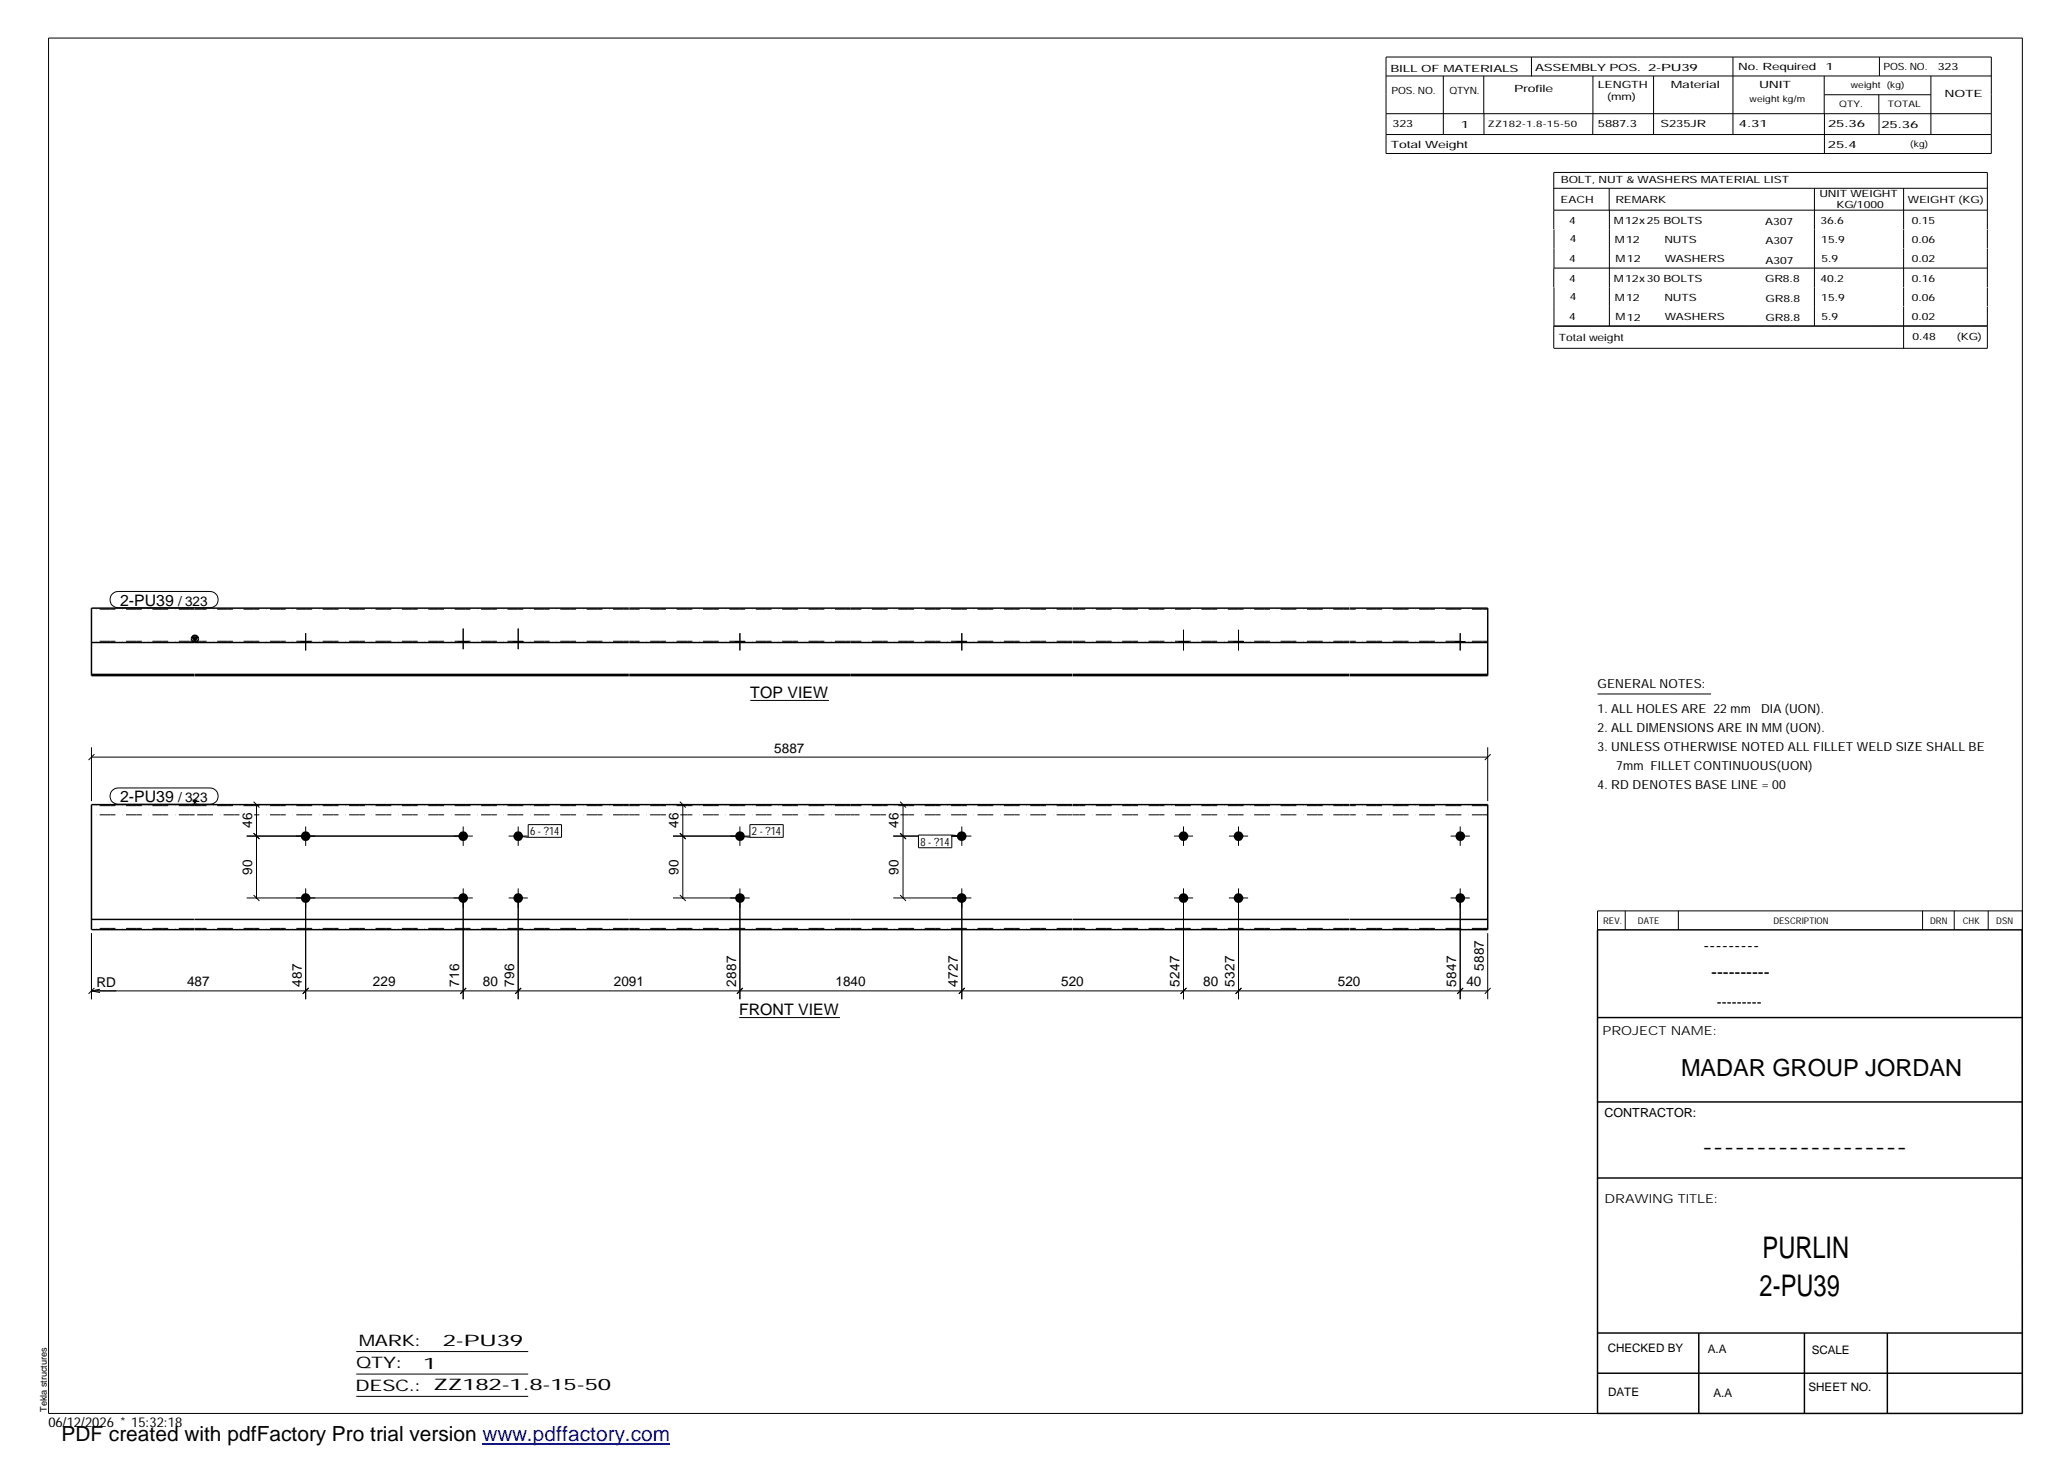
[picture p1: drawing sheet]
<svg xmlns="http://www.w3.org/2000/svg" width="420mm" height="297mm" viewBox="0 0 420 297" stroke-linecap="round" stroke-linejoin="round" font-family="sans-serif">
<g fill="#000">
<path d="M39 129.4h1.2l-.6 1zM39 162.5h1.2l-.6 1z"/>
<path d="M61.1 130.3h2v.2h-2z" fill-rule="evenodd"/>
<path d="M61.1 130.3h2v.2h-2z" fill-rule="evenodd"/>
<path d="M93.1 130.3h2v.2h-2z" fill-rule="evenodd"/>
<path d="M93.1 130.3h2v.2h-2z" fill-rule="evenodd"/>
<path d="M104.3 130.3h2v.2h-2z" fill-rule="evenodd"/>
<path d="M104.3 130.3h2v.2h-2z" fill-rule="evenodd"/>
<path d="M149.4 130.3h1.9v.2h-1.9z" fill-rule="evenodd"/>
<path d="M149.4 130.3h1.9v.2h-1.9z" fill-rule="evenodd"/>
<path d="M194.4 130.3h2v.2h-2z" fill-rule="evenodd"/>
<path d="M194.4 130.3h2v.2h-2z" fill-rule="evenodd"/>
<path d="M239.5 130.3h1.9v.2h-1.9z" fill-rule="evenodd"/>
<path d="M239.5 130.3h1.9v.2h-1.9z" fill-rule="evenodd"/>
<path d="M250.7 130.3h1.9v.2h-1.9z" fill-rule="evenodd"/>
<path d="M250.7 130.3h1.9v.2h-1.9z" fill-rule="evenodd"/>
<path d="M295.7 130.3h1.9v.2h-1.9z" fill-rule="evenodd"/>
<path d="M295.7 130.3h1.9v.2h-1.9z" fill-rule="evenodd"/>
<circle cx="62.1" cy="169.9" r=".97"/>
<circle cx="94.1" cy="169.9" r=".97"/>
<circle cx="105.3" cy="169.9" r=".97"/>
<circle cx="150.3" cy="169.9" r=".98"/>
<circle cx="195.4" cy="169.9" r=".98"/>
<circle cx="240.4" cy="169.9" r=".97"/>
<circle cx="251.6" cy="169.9" r=".97"/>
<circle cx="296.7" cy="169.9" r=".98"/>
<circle cx="62.1" cy="182.5" r=".97"/>
<circle cx="94.1" cy="182.5" r=".97"/>
<circle cx="105.3" cy="182.5" r=".97"/>
<circle cx="150.3" cy="182.5" r=".98"/>
<circle cx="195.4" cy="182.5" r=".98"/>
<circle cx="240.4" cy="182.5" r=".97"/>
<circle cx="251.6" cy="182.5" r=".97"/>
<circle cx="296.7" cy="182.5" r=".99"/>
</g>
<g fill="none" stroke="#000" stroke-width=".2">
<path d="M9.9 7.7h401v279.5h-401zM281.6 11.6h123v19.6h-123zM281.6 15.4h123M293.2 15.4v11.9M301.5 15.4v7.7M311.1 11.6v3.9M323.6 15.4v11.9M336 15.4v11.9M352.1 11.6v15.7M370.6 15.4v7.7M370.7 19.2h21.6M381.7 19.2v3.9"/>
<path d="M381.8 11.6v3.8M392.3 15.4v11.9M281.6 23.1h123M281.6 27.3h123M301.5 23.1v4.2M315.7 38.3h88.1M326.9 38.3v4.4M368.6 38.3v27.9M370.7 23.1v8.1M381.8 23.1v4.2M386.8 38.3v8.3M315.7 42.7h88.1"/>
<path d="M315.7 46.6v-11.6h88.1v11.6M315.7 54.5v3.9M315.7 54.5h88.1M315.7 46.6v7.9M315.7 58.4v7.8M327 42.7v23.5M386.8 46.6v3.9M386.8 50.6v7.7M386.8 58.4v3.9M403.8 46.6v3.9M403.8 50.6v7.7M403.8 58.4v3.9"/>
<path d="M386.8 62.3v8.5M403.8 62.3v8.5h-88.1M403.8 66.2h-88.1v4.5M22.8 120.7l.6-.4 .6-.1h18.7a1.65 1.65 0 0 1 1.6 1.6 1.65 1.65 0 0 1-1.6 1.7h-18.7a1.65 1.65 0 0 1-1.5-1 1.65 1.65 0 0 1 .3-1.8zM61.1 130.3v.2M62.1 128.6v3.6M63.1 130.3v.2M93.1 130.3v.2M94.1 127.7v4.2M95.1 130.3v.2M104.3 130.3v.2M105.3 127.7v4.2"/>
<path d="M106.3 130.3v.2M149.4 130.3v.2M150.3 128.6v3.6M151.3 130.3v.2M194.4 130.3v.2M195.4 128.6v3.6M196.4 130.3v.2M239.5 130.3v.2M240.5 128v4.2M241.4 130.3v.2M250.7 130.3v.2M251.6 128v4.2"/>
<path d="M252.6 130.3v.2M295.7 130.3v.2M296.7 128.6v3.6M297.6 130.3v.2M18.6 153.8h283.7M18.6 151.8v11M19.2 153.2l-1.2 1.2M152.4 142.3h16M302.3 151.8v11M302.9 153.2l-1.2 1.2M324.6 141h23M22.8 160.6l.6-.4 .6-.1h18.7a1.65 1.65 0 0 1 1.6 1.6 1.65 1.65 0 0 1-1.6 1.7h-18.7a1.65 1.65 0 0 1-1.5-1 1.65 1.65 0 0 1 .3-1.8z"/>
<path d="M50.1 169.9h46M50.1 163.5h11.3M51.5 169.3l1.2 1.2M51.5 162.9l1.2 1.2M52.1 163.5v18.9M62.1 167.9v4M94.1 167.9v4M103.3 169.9h3.9M105.3 167.9v4M105.3 169.9l2 .2M107.3 167.5h6.8v2.6h-6.8zM136.7 169.9h15.6"/>
<path d="M136.7 163.5h12.9M138.1 169.3l1.2 1.2M138.1 162.9l1.2 1.2M138.7 163.5v18.9M150.3 167.9v4M150.3 169.9l2.1 .2M152.4 167.5h6.7v2.6h-6.7zM181.5 169.9h5.1M181.5 163.5h13.2M182.9 169.3l1.2 1.2M182.9 162.9l1.2 1.2M183.5 163.5v18.9"/>
<path d="M186.6 169.7h6.8v2.5h-6.8zM193.3 169.9h4.1M193.4 169.7l2 .2M195.4 167.9v4M238.5 169.9h3.9M240.5 167.9v4M249.7 169.9h3.9M251.6 167.9v4M294.7 169.9h3.9M296.7 167.9v4M18.6 189.6v13.4M50.1 182.4h46"/>
<path d="M51.5 181.8l1.2 1.2M62.1 180.5v22.5M94.1 180.5v22.5M103.3 182.4h3.9M105.3 180.5v22.5M136.7 182.4h15.6M138.1 181.8l1.2 1.2M150.3 180.5v22.5M181.5 182.4h15.9M182.9 181.8l1.2 1.2M195.4 180.5v22.5M238.5 182.4h3.9"/>
<path d="M240.5 180.5v22.5M249.7 182.4h3.9M251.6 180.5v22.5M294.7 182.4h3.9M296.7 180.5v22.5M302.3 189.6v13.4M330.2 185.1v3.8M341 185.1v3.8M390.6 185.1v3.8M397 185.1v3.8M403.9 185.1v3.8M410.9 185.1h-86.3v3.8"/>
<path d="M18.6 201.3h283.7M18.6 201.3l1.7 .4M19.2 200.7l-1.2 1.2M20.3 201l-1.7 .3M62.7 200.7l-1.2 1.2M94.7 200.7l-1.2 1.2M105.9 200.7l-1.2 1.2M150.2 206.7h20.4M150.9 200.7l-1.2 1.2M196 200.7l-1.2 1.2M241 200.7l-1.1 1.2M252.2 200.7l-1.2 1.2"/>
<path d="M297.3 200.7l-1.2 1.2M302.9 200.7l-1.2 1.2M72.4 274.6h34.9M72.4 279.2h34.9M72.4 283.7h34.9"/>
</g>
<g fill="none" stroke="#000" stroke-width=".3">
<path d="M18.6 137h20.9M18.6 130.5h20.9M39 129.4h1.2l-.6 1zM39.5 123.6h-20.9v13.7h20.9M39.6 137.3h88.2M39.6 137h88.2M39.6 123.6h88.2M39.6 130.5h88.2M127.8 137.3h90.1M127.8 137h90.1M127.8 123.6h90.1M127.8 130.5h90.1"/>
<path d="M218 137.3h56.1M218 137h56.1M218 123.6h56.1M218 130.5h56.1M274.2 123.6h28.1v13.7h-28.1M274.2 137h28.1M274.2 130.5h28.1M39.1 163.3l.4 .2 .6-.2M39.5 163.3l.1 .2 .1-.2M39.5 163.5h-20.9v25.4h20.9M39.6 163.5h88.2M127.8 163.5h90.1"/>
<path d="M218 163.5h56.1M274.2 163.5h28.1v25.4h-28.1M18.6 186.8h20.9M39.6 186.8h88.2M39.6 188.9h88.2M127.8 186.8h90.1M127.8 188.9h90.1M218 186.8h56.1M218 188.9h56.1M274.2 186.8h28.1M324.6 188.9h86.3v98.3h-86.3zM324.6 206.7h86.3"/>
<path d="M324.6 239.3h86.3M324.6 223.9h86.3M324.6 270.8h86.3M324.6 279h86.3M345.1 270.8v16.4M366.6 270.8v16.4M383.5 270.8v16.4"/>
<circle cx="39.6" cy="129.8" r=".68"/>
</g>
<g fill="none" stroke="#000" stroke-width=".2" stroke-dasharray="1.1 0 2.1 .7 0 1.4" stroke-linecap="butt">
<path d="M39.5 123.8h-20.9M39.5 130.3h-20.9M127.8 123.8h-88.2M127.8 130.3h-88.2M172.8 123.8h-45M172.8 130.3h-45M217.9 123.8h-45M217.9 130.3h-45M274.1 123.8h-56.1M274.1 130.3h-56.1M302.3 123.8h-28.1M302.3 130.3h-28.1"/>
<path d="M39.5 165.6h-20.9M39.5 163.7h-20.9M48.6 165.6h-9M127.8 165.6h-76.2M127.8 163.7h-88.2M135.3 165.6h-7.5M172.8 165.6h-34.6M172.8 163.7h-45M180 165.6h-7.1M217.9 165.6h-35M217.9 163.7h-45M274.1 165.6h-56.1"/>
<path d="M274.1 163.7h-56.1M302.3 165.6h-28.1M302.3 163.7h-28.1M39.5 188.6h-20.9M127.8 188.6h-88.2M172.8 188.6h-45M217.9 188.6h-45M274.1 188.6h-56.1M302.3 188.6h-28.1"/>
</g>
<path d="M98 293.3h38.2" fill="none" stroke="#00f" stroke-width=".3"/>
<g font-size="6.1">
<text x="358.1" y="255.5">PURLIN</text>
<text x="357.5" y="263.3">2-PU39</text>
</g>
<text font-size="4.8" x="341.5" y="218.6">MADAR GROUP JORDAN</text>
<text font-size="4.2" x="12.5" y="292.7">PDF created with pdfFactory Pro trial version www.pdffactory.com</text>
<g font-size="3.6">
<text x="346.1" y="193.2">---------</text>
<text x="347.7" y="198.6">----------</text>
<text x="345.8" y="234.2">-------------------</text>
</g>
<g font-size="3.2">
<text x="24.4" y="123">2-PU39</text>
<text x="152.4" y="141.8">TOP VIEW</text>
<text x="24.4" y="163">2-PU39</text>
<text x="150.2" y="206.2">FRONT VIEW</text>
<text x="72.9" y="273.5">MARK:</text>
<text x="90" y="273.5">2-PU39</text>
<text x="72.4" y="278">QTY:</text>
<text x="86" y="278.1">1</text>
<text x="72.2" y="282.6">DESC.:</text>
<text x="88.1" y="282.4">ZZ182-1.8-15-50</text>
</g>
<text font-size="3" x="348.8" y="204.5">---------</text>
<g font-size="2.8">
<text x="36.2" y="123">/ 323</text>
<text x="157.3" y="152.9">5887</text>
<text x="36.2" y="163">/ 323</text>
<text x="51.2" y="168.2" transform="rotate(-90 51.2 168.2)">46</text>
<text x="137.8" y="168.2" transform="rotate(-90 137.8 168.2)">46</text>
<text x="182.5" y="168.2" transform="rotate(-90 182.5 168.2)">46</text>
<text x="51.2" y="177.7" transform="rotate(-90 51.2 177.7)">90</text>
<text x="137.8" y="177.7" transform="rotate(-90 137.8 177.7)">90</text>
<text x="182.5" y="177.7" transform="rotate(-90 182.5 177.7)">90</text>
<text x="301.5" y="197.3" transform="rotate(-90 301.5 197.3)">5887</text>
<text x="19.6" y="200.5">RD</text>
<text x="38" y="200.4">487</text>
<text x="61.3" y="200.4" transform="rotate(-90 61.3 200.4)">487</text>
<text x="75.8" y="200.4">229</text>
<text x="93.3" y="200.4" transform="rotate(-90 93.3 200.4)">716</text>
<text x="98.1" y="200.4">80</text>
<text x="104.5" y="200.4" transform="rotate(-90 104.5 200.4)">796</text>
<text x="124.7" y="200.4">2091</text>
<text x="149.6" y="200.4" transform="rotate(-90 149.6 200.4)">2887</text>
<text x="169.8" y="200.4">1840</text>
<text x="194.6" y="200.4" transform="rotate(-90 194.6 200.4)">4727</text>
<text x="215.6" y="200.4">520</text>
<text x="239.6" y="200.4" transform="rotate(-90 239.6 200.4)">5247</text>
<text x="244.5" y="200.4">80</text>
<text x="250.8" y="200.4" transform="rotate(-90 250.8 200.4)">5327</text>
<text x="271.8" y="200.4">520</text>
<text x="295.9" y="200.4" transform="rotate(-90 295.9 200.4)">5847</text>
<text x="297.9" y="200.4">40</text>
<text x="9.8" y="290">06/12/2026 * 15:32:18</text>
</g>
<g font-size="2.5">
<text x="324.6" y="139.9">GENERAL NOTES:</text>
<text x="324.6" y="148.7">2. ALL DIMENSIONS ARE IN MM (UON).</text>
<text x="324.6" y="144.9">1. ALL HOLES ARE 22 mm</text>
<text x="357.8" y="144.9">DIA (UON).</text>
<text x="324.6" y="152.5">3. UNLESS OTHERWISE NOTED ALL FILLET WELD SIZE SHALL BE</text>
<text x="324.6" y="160.2">4. RD DENOTES BASE LINE = 00</text>
<text x="328.4" y="156.4">7mm FILLET CONTINUOUS(UON)</text>
<text x="325.6" y="210.3">PROJECT NAME:</text>
<text x="326" y="226.9">CONTRACTOR:</text>
<text x="326" y="244.4">DRAWING TITLE:</text>
</g>
<g font-size="2.4">
<text x="326.7" y="274.7">CHECKED BY</text>
<text x="347" y="275">A.A</text>
<text x="368.1" y="275.1">SCALE</text>
<text x="326.7" y="283.6">DATE</text>
<text x="348.1" y="283.9">A.A</text>
<text x="367.5" y="282.6">SHEET NO.</text>
</g>
<g font-size="2.3">
<text x="107.7" y="169.7">6 - ?14</text>
<text x="152.8" y="169.7">2 - ?14</text>
<text x="187" y="171.8">8 - ?14</text>
</g>
<g font-size="2">
<text x="282.5" y="14.6">BILL OF MATERIALS</text>
<text x="311.9" y="14.4">ASSEMBLY POS.</text>
<text x="324.6" y="17.9">LENGTH</text>
<text x="334.9" y="14.4">2-PU39</text>
<text x="339.5" y="17.9">Material</text>
<text x="353.1" y="14.2">No. Required</text>
<text x="357.4" y="17.9">UNIT</text>
<text x="370.9" y="14.2">1</text>
<text x="382.7" y="14.2">POS. NO.</text>
<text x="393.7" y="14.3">323</text>
<text x="282.7" y="19.1">POS. NO.</text>
<text x="294.5" y="19">QTYN.</text>
<text x="307.6" y="18.7">Profile</text>
<text x="326.5" y="20.4">(mm)</text>
<text x="395.1" y="19.6">NOTE</text>
<text x="282.9" y="25.8">323</text>
<text x="296.8" y="26">1</text>
<text x="324.7" y="25.9">5887.3</text>
<text x="337.4" y="25.9">S235JR</text>
<text x="353.3" y="25.9">4.31</text>
<text x="371.4" y="25.9">25.36</text>
<text x="382.3" y="25.9">25.36</text>
<text x="282.6" y="30.1">Total Weight</text>
<text x="371.4" y="30">25.4</text>
<text x="317.1" y="41.3">EACH</text>
<text x="317.1" y="37.2">BOLT, NUT &amp; WASHERS MATERIAL LIST</text>
<text x="328.2" y="41.3">REMARK</text>
<text x="369.7" y="40.1">UNIT WEIGHT</text>
<text x="387.6" y="41.2">WEIGHT (KG)</text>
<text x="318.8" y="45.4">4</text>
<text x="327.9" y="45.6">M12x25 BOLTS</text>
<text x="358.6" y="45.6">A307</text>
<text x="369.9" y="45.5">36.6</text>
<text x="373.1" y="42.2">KG/1000</text>
<text x="388.4" y="45.5">0.15</text>
<text x="318.8" y="53.3">4</text>
<text x="318.9" y="49.2">4</text>
<text x="328.1" y="49.3">M12</text>
<text x="328.3" y="53.3">M12</text>
<text x="338.2" y="49.4">NUTS</text>
<text x="338.2" y="53.3">WASHERS</text>
<text x="358.7" y="49.6">A307</text>
<text x="358.7" y="53.5">A307</text>
<text x="370" y="49.3">15.9</text>
<text x="370.1" y="53.2">5.9</text>
<text x="388.4" y="49.4">0.06</text>
<text x="388.4" y="53.3">0.02</text>
<text x="318.8" y="57.2">4</text>
<text x="327.9" y="57.3">M12x30 BOLTS</text>
<text x="358.6" y="57.4">GR8.8</text>
<text x="369.9" y="57.3">40.2</text>
<text x="388.4" y="57.2">0.16</text>
<text x="318.8" y="65.1">4</text>
<text x="318.9" y="61">4</text>
<text x="328.1" y="61.2">M12</text>
<text x="328.3" y="65.1">M12</text>
<text x="338.2" y="61.2">NUTS</text>
<text x="338.2" y="65.1">WASHERS</text>
<text x="358.7" y="61.4">GR8.8</text>
<text x="358.7" y="65.3">GR8.8</text>
<text x="370" y="61.1">15.9</text>
<text x="370.1" y="65">5.9</text>
<text x="388.4" y="61.2">0.06</text>
<text x="388.4" y="65.1">0.02</text>
<text x="316.7" y="69.3">Total weight</text>
<text x="388.6" y="69.1">0.48</text>
<text x="397.6" y="69">(KG)</text>
</g>
<g font-size="1.9">
<text x="325.7" y="187.8">REV.</text>
<text x="332.8" y="187.6">DATE</text>
<text x="360.3" y="187.7">DESCRIPTION</text>
<text x="392.1" y="187.6">DRN</text>
<text x="398.8" y="187.6">CHK</text>
<text x="405.6" y="187.7">DSN</text>
<text x="9.5" y="286.8" transform="rotate(-90 9.5 286.8)">Tekla structures</text>
</g>
<g font-size="1.8">
<text x="376" y="17.9">weight (kg)</text>
<text x="355.5" y="20.7">weight kg/m</text>
<text x="373.6" y="21.7">QTY.</text>
<text x="383.5" y="21.8">TOTAL</text>
<text x="302.3" y="25.9">ZZ182-1.8-15-50</text>
<text x="388.1" y="29.8">(kg)</text>
</g>
</svg>
